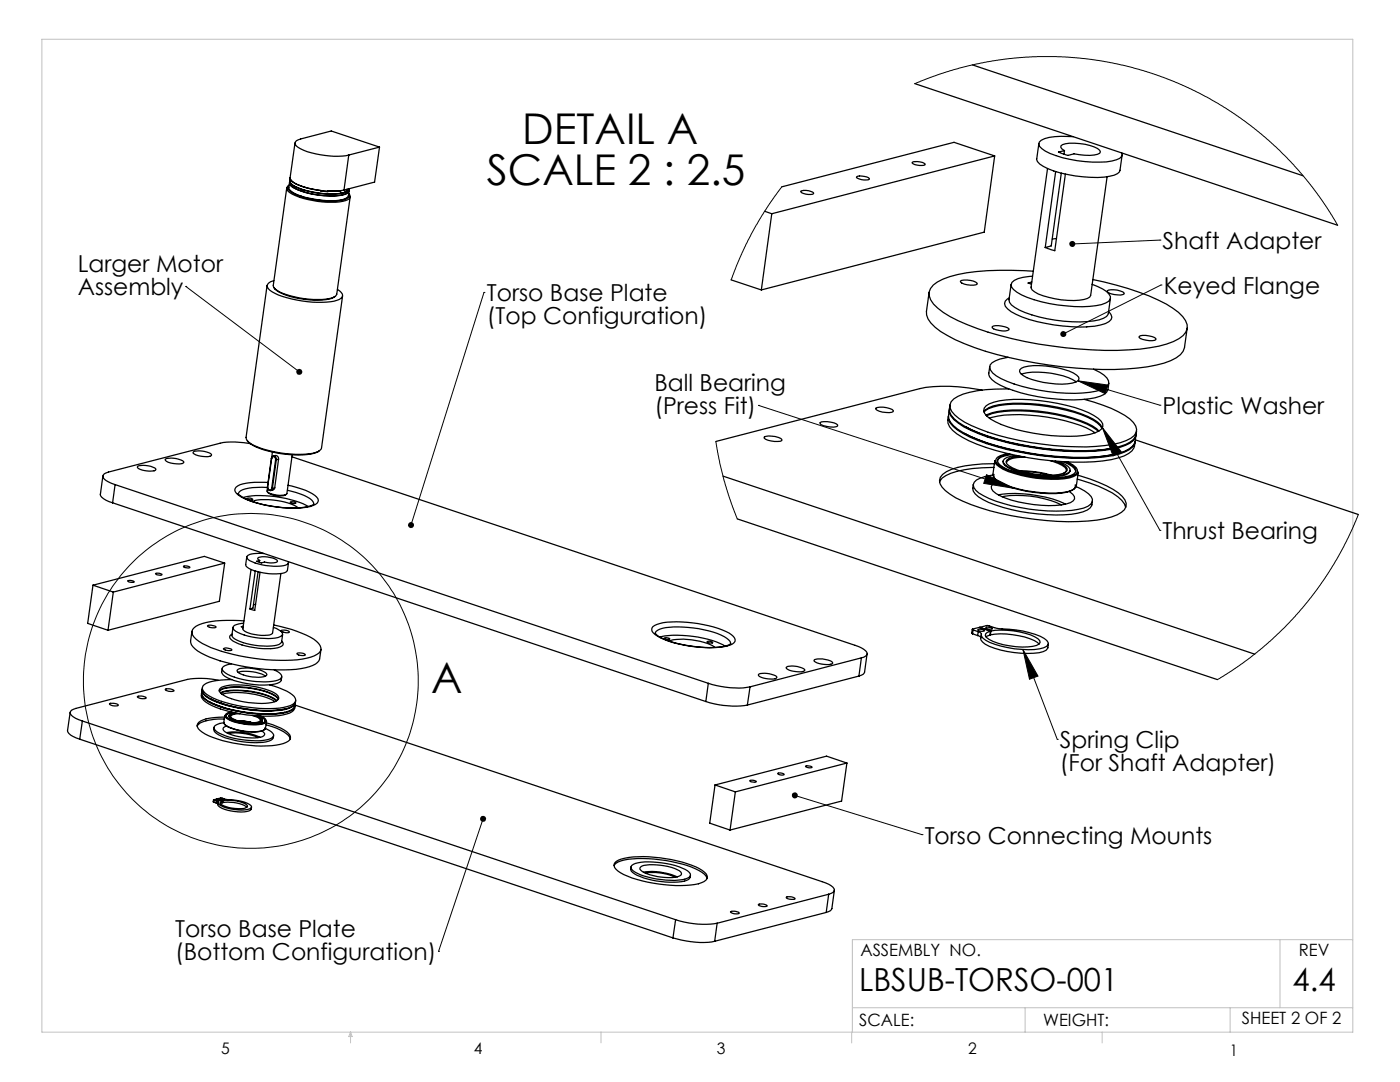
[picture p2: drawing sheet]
<svg xmlns="http://www.w3.org/2000/svg" width="279mm" height="216mm" viewBox="0 0 279 216" stroke-linecap="round" stroke-linejoin="round" font-family="sans-serif">
<g fill="none" stroke="#000" stroke-width=".2">
<path d="M182.6 16.7l6.2-2.3 6.2-1.7 5.3-.9 5.7-.5h5.8l6 .6 6.2 1.1 6.8 1.9 5 2 5.5 2.7 5.1 3.2 5.3 3.9 3.6 3.2 4.7 5 2.2 2.8 2.3 3.3 2.4 3.9M156 37.3l-3.6 5.1-2.4 4.2-2.1 4.3-2 4.9M37.1 57.2h.1M37.1 57.2l22.6 17M96.6 58.3h.1M96.6 58.3l-14.6 46.5M231.5 47.9h.1M231.5 47.9l-17.5 .8M231.7 56.9h.1M231.7 56.9l-19.5 9.7M215.1 76l16.4 4.9M215.1 76l6 .8-.5 1.8z"/>
<path d="M142.9 88.1l.7 4.2 .9 3.7 1.2 3.6 1.4 3.9M151.4 80.9h.1M151.4 80.9l50.9 16.5M196.9 94.7l5.4 2.7-6-1zM220 85.3l11.5 20.5M220 85.3l3.7 4.8-1.6 .9zM231.5 80.9h.1M231.5 105.8h.1M271.1 102.7l-2.3 5.2-2.7 4.8-3.2 4.9-2.9 3.7-3.9 4.2-4.2 3.8-4.6 3.6-4.3 2.7M204.2 129.6l6.8 17.9M204.2 129.6l3 5.3-1.7 .6zM158.6 158.7l25.4 7.8"/>
<path d="M211 147.5h.1M96.4 163.4l-8.9 26.4M184 166.5h.1M87.5 189.8h.1"/>
<circle cx="50" cy="135.9" r="33.4"/>
</g>
<path d="M8.4 7.8h261.6v198.2h-261.6zM255.4 187.5v13.6M270 187.5h-99.9v18.5M70 206v2.1M70 206l.3 .8h-.7zM119.9 206v2.1M170 206v2.1M170.1 201.1h99.9M204.6 201.1v4.9M220 206v2.1M245.5 201.1v4.9" fill="none" stroke="#c0c0c0" stroke-width=".2"/>
<path d="M59.4 73.7a.61 .61 0 0 0-.1 .9 .61 .61 0 0 0 .9 0l-.5-.4 .5 .4 .1-.1a.59 .59 0 0 0-.2-.7 .59 .59 0 0 0-.7-.1zM81.7 104.3l-.1 .1a.58 .58 0 0 0 .2 .9l.2-.5-.2 .5a.6 .6 0 0 0 .8-.6 .6 .6 0 0 0-.9-.4zM96.1 162.9a.6 .6 0 0 0-.1 .9 .6 .6 0 0 0 .9-.1 .6 .6 0 0 0-.3-.9l-.2 .6 .2-.6zM158.2 158.3l-.2 .2 .6 .2-.6-.2a.61 .61 0 0 0 .7 .8 .61 .61 0 0 0 .5-.8 .61 .61 0 0 0-1-.2zM204.2 129.6l3 5.3-1.7 .6zM196.9 94.7l5.4 2.7-6-1zM213.6 48.2l-.2 .5h.6h-.6a.6 .6 0 0 0 .7 .6 .6 .6 0 0 0 .4-.9 .6 .6 0 0 0-.9-.2zM211.9 66.1l-.3 .5 .1 .3 .5-.3-.5 .3a.61 .61 0 0 0 .8 .3 .61 .61 0 0 0 .2-.9 .61 .61 0 0 0-.8-.2zM215.1 76l6 .8-.5 1.8zM220 85.3l3.7 4.8-1.6 .9z" fill="#000"/>
<g fill="none" stroke="#000" stroke-width=".25">
<path d="M182.6 16.7l84.3 28.2M194.1 12.9l65.9 22.2M57.2 37.5l-2.7 19.4a2.24 2.24 0 0 0 1.9 1.6 18.3 18.3 0 0 0 9.9 .9 1.16 1.16 0 0 0 .9-.7l2.7-19.4M57.7 36.9l-.1 .1a.68 .68 0 0 0 0 1.2 16.9 16.9 0 0 0 10.1 2.1l.7-.1a1.47 1.47 0 0 0 1.5-1.1l-.3-.5a.63 .63 0 0 1-.3 .9 11.9 11.9 0 0 1-6.8 .3 8.6 8.6 0 0 1-5-2.1 .53 .53 0 0 1 .2-.7M57.8 36.4a1.23 1.23 0 0 0 1.1 1.2 16.7 16.7 0 0 0 10 1.2l.6-.4 .2-.3-.2 1a2.93 2.93 0 0 1-2.6 .9 18 18 0 0 1-8.6-1.7 .98 .98 0 0 1-.7-.9zM57.8 36.1a2 2 0 0 0 1.7 1.4 16.7 16.7 0 0 0 9.4 .9l.7-.4 .1-.3v.4a2.82 2.82 0 0 1-2.6 1 16.8 16.8 0 0 1-8.6-1.8 .99 .99 0 0 1-.7-1.2zM57.9 35.5a1.99 1.99 0 0 0 1.7 1.4 17.6 17.6 0 0 0 9.1 1M57.9 35.5a1.37 1.37 0 0 0 1.1 1.8 17 17 0 0 0 9.9 1 .79 .79 0 0 0 .8-.7M57.9 35.5a2.49 2.49 0 0 0 2 1.5l1.5 .5 2.7 .5v.1l1.3 .1M58.9 28.5l-1 7M65.4 38.1v.1M69.3 37.7a.92 .92 0 0 1-.7 .7 .92 .92 0 0 1-.9-.3h-2.3v.1"/>
<path d="M69.6 30.9l-.9 7M75.7 29.4l-9.6-3.3-6.1 1.6a.98 .98 0 0 0-1.1 1.2 8.1 8.1 0 0 0 5 2l2.7 .3h1.7l1.3-.3M75.7 29.4l-6.1 1.5M75.7 29.4l-.9 6.9-6.1 1.6M159.8 38.1l.6-.1 1 .1 1 .4-.3 .3-1.3-.1-.8-.2zM171 35.3a2.92 2.92 0 0 1 2.5 .3l-.2 .3h-.9l-1.3-.3zM182.1 32.4l.6-.2 1 .1 .9 .4a.83 .83 0 0 1-1 .3l-1-.2-.6-.3zM198.5 31.1l-44.5 11.6M198.5 31.1l-2.1 15.2-44.5 11.6M198.5 31.1l-8.1-2.7-34.4 8.9M207.3 28.6l-.4 3.1a1.68 1.68 0 0 0 1.3 1.5 24.1 24.1 0 0 0 13.2 2 2.08 2.08 0 0 0 2.1-1.2l.4-3.1M209.1 33.6l-3.3 23.9a3.6 3.6 0 0 0 2.4 1.5 15.9 15.9 0 0 0 8.8 .5l.5-.2 .2-.4 3.2-23.6"/>
<path d="M210.7 34.2l-2.1 15.2M211.7 29.1a3.8 3.8 0 0 1 2.7-.5 8.6 8.6 0 0 1 5.1 1.4l.1 .3a2.13 2.13 0 0 1-2.1 .7l-3.2-.3-1.2 .3-.5-.1-1.4-.6 1.2-.2-.5-.4-.2-.3zM211.8 34.5l-2 14.6-1.2 .3M212.4 30.1l-.1 .7M212.6 34.7l-2.1 15.3-1.9-.6M214.2 27.3l-1-.1a11.3 11.3 0 0 0-5.4 .8l-.4 .3-.1 .5a3.5 3.5 0 0 0 2.2 1.8 25.1 25.1 0 0 0 12.4 1.5l1.5-.5 .4-.4 .1-.7M53.3 56.9l-4.2 30.4a2.9 2.9 0 0 0 2.3 1.9 21.5 21.5 0 0 0 11.6 1.1 1.45 1.45 0 0 0 1.2-.9l4.2-30.3M54.6 56l-.1 .1a1.14 1.14 0 0 0-1.1 1.2 4.9 4.9 0 0 0 3 1.9 20.9 20.9 0 0 0 10.8 .7 1.2 1.2 0 0 0 1.1-1.2l-1-1M54.7 57.5a6.9 6.9 0 0 0 4.2 1.9 13.7 13.7 0 0 0 7.7-.1l.3-.1M145.9 55.8l6 2.1M152.6 42.2l1.4 .5M154 42.7l-2.1 15.2"/>
<path d="M185.4 58.3l-.5 3.9a3.8 3.8 0 0 0 1.7 3.1 29.8 29.8 0 0 0 10.1 4.8 84.1 84.1 0 0 0 30.2 3.3 21.1 21.1 0 0 0 7.8-2 2.93 2.93 0 0 0 1.7-2.1l.5-3.8M191.7 56.1a3.8 3.8 0 0 1 3.3 .4v.2a3.7 3.7 0 0 1-3.3-.4zM201.4 59.4a1.17 1.17 0 0 0-.8 1.7 11.4 11.4 0 0 0 6.3 3.1 31 31 0 0 0 12.8 .6 2.34 2.34 0 0 0 2.2-1.5l-.2-.5-.5-.6M201.8 56.8l-.4 3M205.9 56.3l-.7 .2 .6 .2M206.1 55.1a7.1 7.1 0 0 0-4.1 1.2l-.2 .5a2.94 2.94 0 0 0 2.1 2 29 29 0 0 0 15.9 2l1.5-.7 .3-.4a2.14 2.14 0 0 0-1.6-2.1l-2.1-.9M206.2 54.1a49.7 49.7 0 0 0-16.7 1.1 6.6 6.6 0 0 0-3.8 2.4 2.63 2.63 0 0 0 .6 3.1 21.5 21.5 0 0 0 8.7 4.8 85 85 0 0 0 32.5 4.2 20.3 20.3 0 0 0 7.8-2.1 2.59 2.59 0 0 0 .7-4.4 20.9 20.9 0 0 0-8.7-4.9 70.1 70.1 0 0 0-9.2-2.5M210.9 47.6l-.9 .1M221 58a3.8 3.8 0 0 1 3.3 .5l.1 .1a3.9 3.9 0 0 1-3.4-.4zM221.6 59.5l-.4 3.2a3.7 3.7 0 0 1-2.9 1.3 29.9 29.9 0 0 1-14.9-2.1l-1.5-1-.4-.6-.1-.5M196 77.9a31.8 31.8 0 0 0-12.4-.4l-40.7 10.6M197.5 73.2l-.2 1.2a1.98 1.98 0 0 0 1.3 1.9 30.9 30.9 0 0 0 14 3.5 16.1 16.1 0 0 0 7.7-1.1 2.45 2.45 0 0 0 1-2.3"/>
<path d="M198 65.2a3.8 3.8 0 0 1 3.4 .4v.2a3.6 3.6 0 0 1-3.4-.4zM201.2 71.3a7.3 7.3 0 0 0-3.2 1.1 1.26 1.26 0 0 0 .1 2 17.8 17.8 0 0 0 7.5 3.1 33.5 33.5 0 0 0 13.1 .6 3 3 0 0 0 2.6-1.6 2.57 2.57 0 0 0-1.8-2.2l-1.3-.6M201.3 77.6h-.6a22 22 0 0 0-9.5 1.5 1.98 1.98 0 0 0-1.3 3 11.1 11.1 0 0 0 5.5 3.5 59.1 59.1 0 0 0 25.2 3.3 10.7 10.7 0 0 0 5.7-2 1.8 1.8 0 0 0-.1-2.6 18.6 18.6 0 0 0-7.9-4.1l-1.9-.5M203.5 73.8a3.5 3.5 0 0 1 2.7-.8 15.8 15.8 0 0 1 8.7 1.9l.4 .3v.4a2.28 2.28 0 0 1-2.2 1 16.8 16.8 0 0 1-8.9-1.7l-.5-.4-.2-.3zM203.8 74.7a15.3 15.3 0 0 1 11 1.5M227.3 67.2a3.6 3.6 0 0 1 3.4 .4v.2a3.8 3.8 0 0 1-3.4-.5zM20.5 95l-.5 3.6a.89 .89 0 0 0 .7 .9l1.8 .8M23 96.7l118.4 39.6M23 96.7l-.5 3.6M27.5 93a4.5 4.5 0 0 1 3.6 .6v.1a3 3 0 0 1-2.7 .1 1.05 1.05 0 0 1-1-.6zM33.1 91.6a4.5 4.5 0 0 1 3.6 .5v.2a2.48 2.48 0 0 1-2.3 .2l-.5-.1a1.21 1.21 0 0 1-1-.7zM38.6 90.1a4.5 4.5 0 0 1 3.6 .6v.1a2.36 2.36 0 0 1-2.2 .2l-.5-.1a1.21 1.21 0 0 1-1-.6z"/>
<path d="M47.6 98.5a5.8 5.8 0 0 0 3.1 1.7 23.1 23.1 0 0 0 11 .8l.9-.4M48.5 99.3a20.8 20.8 0 0 1 13 1.8M49.4 87.9a7.2 7.2 0 0 0 4.2 2.1 19 19 0 0 0 9.6 .3l.5-.4M49.4 99.4a1.02 1.02 0 0 1 1 .3 1.02 1.02 0 0 1-1-.3zM50 88.5a15.4 15.4 0 0 0-6.1-.1l-22.2 5.8a.98 .98 0 0 0-1.1 1.1 3.9 3.9 0 0 0 2.4 1.4M53.3 98.1a3.6 3.6 0 0 0 3.9 .5M53.4 97.2a.43 .43 0 0 0 .3 .6 .43 .43 0 0 0 .5-.4M53.4 97.2a.5 .5 0 0 0 .3 .6 .5 .5 0 0 0 .7-.3M53.5 96.3a12.5 12.5 0 0 0-6.1 .7 .87 .87 0 0 0-.2 1.5 15.8 15.8 0 0 0 8.2 2.7 14.7 14.7 0 0 0 7.6-.6 .87 .87 0 0 0 .2-1.4 11.7 11.7 0 0 0-5.7-2.4M54.2 91.4a.52 .52 0 0 1 .6-.4 .52 .52 0 0 1 .3 .8M54.2 91.4v.1M54.2 91.4l-.8 5.8"/>
<path d="M54.2 91.5a.42 .42 0 0 1 .6-.4 .42 .42 0 0 1 .2 .7M54.2 97.4l.2 .1M54.2 91.5l-.8 5.7M54.4 90.2l-.2 1.1M54.4 97.8l-.4 .1M54.5 91l.5-.1 .3 .1 .3 .6M54.8 97.3v.3l-.4 .2M54.8 97.3l-.4 .2M55 91.8h.1M55 91.8l-.8 5.6M55.1 91.8l-.7 5.7M55.6 91.6l-.8 5.7"/>
<path d="M55.6 91.6l-.5 .2M57.4 97.8a9 9 0 0 1 5.1 2.3l.1 .5M58.3 91.2l113 37.8a2.79 2.79 0 0 1 1.8 1.4 1.27 1.27 0 0 1-1.2 .9M58.3 90.8l-1 7.7a3.8 3.8 0 0 1-4-.4l.1-.9a11.6 11.6 0 0 0-5.4 .7l-.4 .6M144.3 95l106.1 35.5M152.5 87.2a4.1 4.1 0 0 1 3.5 .5v.2a4.2 4.2 0 0 1-3.5-.5zM163.7 84.3a4.2 4.2 0 0 1 3.5 .5l-.1 .2a4.1 4.1 0 0 1-3.4-.5zM174.8 81.5a3.8 3.8 0 0 1 3.5 .5v.1a4.2 4.2 0 0 1-3.5-.5zM189.3 83.1a2.48 2.48 0 0 0 .8 2.8 21.5 21.5 0 0 0 8.6 4 60.3 60.3 0 0 0 21.4 2.1 11.1 11.1 0 0 0 5.8-2l.4-.6 .2-1.1M189.3 83a2.05 2.05 0 0 0 .9 2.1 21.5 21.5 0 0 0 8.6 4 60.3 60.3 0 0 0 21.4 2.1 10.4 10.4 0 0 0 5.8-2l.4-.6 .1-.4M189.4 81.8a2.72 2.72 0 0 0 .9 3.1 21.5 21.5 0 0 0 8.6 4 60.1 60.1 0 0 0 21.3 2.1 11.4 11.4 0 0 0 5.9-2l.3-.6 .3-1.5M189.5 81.7a2.05 2.05 0 0 0 .9 2 22.2 22.2 0 0 0 8.6 4.1 56.4 56.4 0 0 0 23 1.8 8.3 8.3 0 0 0 4.2-1.7l.5-1.1"/>
<path d="M189.6 80.8a2.41 2.41 0 0 0 .8 2.8 21.5 21.5 0 0 0 8.6 4 60.3 60.3 0 0 0 21.5 2.1 11.1 11.1 0 0 0 5.7-2l.4-.6 .2-1.1M192.5 86.5a51.7 51.7 0 0 0 22.1 4.8 32.2 32.2 0 0 0 7.9-.7M192.7 85.1a45.1 45.1 0 0 0 15.3 4.4 42.2 42.2 0 0 0 14.7-.2M194.2 96.7a2.01 2.01 0 0 0 1.1 2.4 24.9 24.9 0 0 0 10.1 3.2 27.8 27.8 0 0 0 10.7-.2 2.1 2.1 0 0 0 1.9-2.2M196.4 82.1a4.5 4.5 0 0 1 3-1.3 34.9 34.9 0 0 1 18.8 2.8 2.9 2.9 0 0 1 1.8 1.8M196.4 82.2a4.5 4.5 0 0 1 3-1.3 36.6 36.6 0 0 1 17.7 2.4 5.6 5.6 0 0 1 2.8 2.2M196.8 82.9a14.1 14.1 0 0 1 6.9-1.1 34.3 34.3 0 0 1 14.3 3.2l1.3 1M196.8 81a12.5 12.5 0 0 1 7.2-1.3 37.9 37.9 0 0 1 13.2 2.6 5.4 5.4 0 0 1 2.9 2.3 1.59 1.59 0 0 1-1.6 1.8 21.9 21.9 0 0 1-8.7 .5 29.4 29.4 0 0 1-12.1-3.3 1.87 1.87 0 0 1-1.3-2.2zM196.9 83a14.4 14.4 0 0 1 6.8-1 33.7 33.7 0 0 1 14.3 3.2l1.2 .9M197.4 83.4a26.9 26.9 0 0 1 11.5-.2 26.4 26.4 0 0 1 9.6 3.2M198.3 94.8a9.6 9.6 0 0 0-3.4 1 1.21 1.21 0 0 0-.2 2 16.3 16.3 0 0 0 7.2 3.1 32.9 32.9 0 0 0 14.4 .5 1.88 1.88 0 0 0 1.7-1.8 5 5 0 0 0-3.4-2.6M198.4 94.7l-.1 .4a4.1 4.1 0 0 0 2.6 1.8 25.5 25.5 0 0 0 12 1.3l1.4-.6 .3-.4v-.5"/>
<path d="M198.4 93.3h-.4a21.3 21.3 0 0 0-9.2 1.6l-.8 .5-.5 .7M198.5 92.5h-.4a20.7 20.7 0 0 0-9.2 1.6 1.91 1.91 0 0 0-.9 3.1 12.8 12.8 0 0 0 5.8 3.5 59.7 59.7 0 0 0 25.1 3.1 10 10 0 0 0 5.5-2.1 1.9 1.9 0 0 0-.4-2.6 20.7 20.7 0 0 0-8.9-4.3M198.5 91.9l.1 .3a4.6 4.6 0 0 0 2.6 1.9 25.3 25.3 0 0 0 12.3 1.3 1.91 1.91 0 0 0 1.7-1.2l-.4 2.7a1.84 1.84 0 0 1-1.7 1.2 25.1 25.1 0 0 1-13.3-1.8 2.11 2.11 0 0 1-1.6-1.6zM199.2 96.1l-1.1 .6-.3 .3 .1 .5a4.6 4.6 0 0 0 2.7 1.9 25 25 0 0 0 12.3 1.1l.7-.2 .9-.7a1.8 1.8 0 0 0-1.1-1.5M199.2 98.7a24.4 24.4 0 0 1 13.5 1.9M200 99.1a20.1 20.1 0 0 1 11.8 1.7M200.2 92v.5a9.1 9.1 0 0 0 5.5 2.3 15.6 15.6 0 0 0 7.1-.1l.5-.3 .3-.6M201.2 90.5a3.2 3.2 0 0 0-2.4 1.2v.4a4.1 4.1 0 0 0 2.5 1.8 22.3 22.3 0 0 0 12.9 1l.5-.3 .3-.4v-.4a3.8 3.8 0 0 0-2-1.7M201.6 90.6a4 4 0 0 0-2.3 .8l-.2 .4v.5a5.4 5.4 0 0 0 3 1.8 24 24 0 0 0 10.7 1l1.5-.5 .3-.4 .1-.4a3.3 3.3 0 0 0-2.1-1.7M202 90.7a5.2 5.2 0 0 0-2.7 .9l-.2 .3M202.8 90.9h-.1a2.78 2.78 0 0 0-2.5 1 2.3 2.3 0 0 0 1.9 1.7 20.9 20.9 0 0 0 9.9 1.2l1.3-.5 .3-.4a2.3 2.3 0 0 0-1.9-1.7l-.4-.1M203.3 94h.4a18.8 18.8 0 0 1 6.3 .9"/>
<path d="M203.6 91.1a4.4 4.4 0 0 0-2.7 .7l-.1 .3a2.96 2.96 0 0 0 2.1 1.6 17.3 17.3 0 0 0 9.2 .8l.9-.6v-.4a4.3 4.3 0 0 0-2.4-1.5M203.6 94.1a22.5 22.5 0 0 1 6.1 .8M204.6 91.2a6.5 6.5 0 0 0-3.6 .8l-.1 .3M209.5 91.9a6.5 6.5 0 0 1 3.3 1.7v.4l-.5 .4M212.2 92.1h.1a3.4 3.4 0 0 1 2.4 2M215 95.6l.6 .2a20.1 20.1 0 0 1 8.3 4l.5 .7 .2 .7M226.6 87.8l44.5 14.9M18.6 116.8l4 1.3M18.6 116.8l-1.1 7.6 4.1 1.4M22.5 100.3l118.4 39.7M22.6 118.1l-1 7.7M25.5 115.9a1.21 1.21 0 0 1 1.3 .2 1.15 1.15 0 0 1-1.3-.2z"/>
<path d="M31 114.4a1.15 1.15 0 0 1 1.3 .3 1.21 1.21 0 0 1-1.3-.3zM36.6 113a1.21 1.21 0 0 1 1.3 .2 1.21 1.21 0 0 1-1.3-.2zM44.8 112.4l-22.2 5.7M44.8 112.4l-1 7.6-22.2 5.8M44.8 112.4l-4-1.4-22.2 5.8M49.2 111.1l-.2 1.5a.81 .81 0 0 0 .7 .8 10.6 10.6 0 0 0 7.4 .7l.3-.3 .2-1.5M50.1 113.6l-1.6 11.8a.88 .88 0 0 0 .7 .8 8.5 8.5 0 0 0 4.9 .4l.3-.3 1.7-11.9M50.3 100a12.8 12.8 0 0 1 9.2 1.4M50.9 113.9l-1 7.6M51.4 111.4a4 4 0 0 1 4 .6 2.57 2.57 0 0 1-2.6 .1l-.6 .2-1-.3 .6-.2-.3-.1zM51.5 114.1l-1 7.3-.6 .1M51.8 111.8v.4"/>
<path d="M51.9 114.2l-1.1 7.6-.9-.3M52.7 110.5h-1.9a1.6 1.6 0 0 0-1.6 .7 2.91 2.91 0 0 0 2.4 1.3 9.9 9.9 0 0 0 5.7 .1l.2-.5M57.9 100.2a1.05 1.05 0 0 1 1.2 .2 1.05 1.05 0 0 1-1.2-.2zM147.1 103.5l95.9 32.1M27.4 139a1.61 1.61 0 0 1 1.8 .3 1.61 1.61 0 0 1-1.8-.3zM33 137.5a1.53 1.53 0 0 1 1.7 .4 1.58 1.58 0 0 1-1.7-.4zM38.3 126l-.3 1.9a3.1 3.1 0 0 0 2.1 2.4 37.8 37.8 0 0 0 20.9 2.9 3.3 3.3 0 0 0 2.8-1.7l.3-1.9M40.2 138.3a2.85 2.85 0 0 0 2.2 2.1 27.2 27.2 0 0 0 14.8 1.7 2.01 2.01 0 0 0 1.6-1.2M40.2 138.4a1.87 1.87 0 0 0 1.4 2 26.2 26.2 0 0 0 15.6 2.1 1.62 1.62 0 0 0 1.6-1.6M40.3 137.7a1.93 1.93 0 0 0 1.5 1.7 27.1 27.1 0 0 0 15.5 2.1 2.16 2.16 0 0 0 1.6-1.3 1.51 1.51 0 0 1-1.1 1.6 21 21 0 0 1-10.7 0 14.6 14.6 0 0 1-6.4-2.5 1.34 1.34 0 0 1-.4-1.6M40.4 137.2a1.42 1.42 0 0 0 .8 1.8 24.9 24.9 0 0 0 12.7 2.8l2.7-.3a3.5 3.5 0 0 0 2.3-1.1l.1-.6M41.4 124.8a1.8 1.8 0 0 1 1.7 .4 1.59 1.59 0 0 1-1.7-.4z"/>
<path d="M41.9 139.4a26.4 26.4 0 0 0 15 2.1M43.6 135.7a16.4 16.4 0 0 0-6.2-.1l-22.3 5.8a.98 .98 0 0 0-1 1.1 3.9 3.9 0 0 0 2.3 1.4M43.7 137.9l.2-.2a8.8 8.8 0 0 1 5.4-.5 13.5 13.5 0 0 1 5.8 1.7l.5 .6M43.8 137.9a6.4 6.4 0 0 1 4.6-.7 14.2 14.2 0 0 1 6.7 1.8l.4 .6M44 137.3a11.6 11.6 0 0 1 7.2-.2l3 .9a1.98 1.98 0 0 1 1.4 1.3 1.94 1.94 0 0 1-1.9 1 16.8 16.8 0 0 1-9.3-1.7 .83 .83 0 0 1-.4-1.3zM44 138.3a13 13 0 0 1 7.9 0l2.1 .7 1.2 .8M44 138.3a11.9 11.9 0 0 1 7-.1l2.4 .7 1.8 .9M44.3 138.5a15.8 15.8 0 0 1 10.6 1.5M44.3 133.4l-.1 .6a1.99 1.99 0 0 0 1.8 1.5 16.6 16.6 0 0 0 9.4 .8 .81 .81 0 0 0 .7-.6l.1-.7M44.6 129.4a1.68 1.68 0 0 1 1.7 .3 1.68 1.68 0 0 1-1.7-.3zM46.2 132.5h-.3a1.73 1.73 0 0 0-1.6 1 3.4 3.4 0 0 0 2.5 1.6 16.5 16.5 0 0 0 8.7 .6 .75 .75 0 0 0 .7-.6 .75 .75 0 0 0-.4-.8l-1.1-.6M46.2 135.6a11 11 0 0 0-5.4 1 .97 .97 0 0 0 .1 1.6 17.7 17.7 0 0 0 8.6 2.9 16.3 16.3 0 0 0 8.9-.6 1.05 1.05 0 0 0 .6-1 1.05 1.05 0 0 0-.7-.9l-1.1-.7-3.4-1.2"/>
<path d="M46.3 126.5a.57 .57 0 0 0-.4 .9 8 8 0 0 0 4.9 1.8 9.4 9.4 0 0 0 5.5-.3l.2-.5-.3-.5M46.5 125.2l-.2 1.5a.8 .8 0 0 0 .5 .8 13.4 13.4 0 0 0 8.9 1.1l.5-.5 .2-1.5M47.3 133.7a3.9 3.9 0 0 1 3.3-.3l1.7 .4a1.26 1.26 0 0 1 1 .8 2.36 2.36 0 0 1-2.3 .5l-2.5-.4a1.28 1.28 0 0 1-1.2-1zM47.5 134.2a7.9 7.9 0 0 1 5.5 .7M48.5 125l-.3 .1 .3 .1M48.6 124.4l-.9 .1a.98 .98 0 0 0-1.2 .9 7.6 7.6 0 0 0 4.6 1.8 8.2 8.2 0 0 0 5.1-.3l.2-.3a1.97 1.97 0 0 0-1.8-1.4M48.7 123.9a22.3 22.3 0 0 0-9 .8 1.48 1.48 0 0 0-1.3 .9 1.48 1.48 0 0 0 .3 1.5 16.1 16.1 0 0 0 7.9 3.5 36.9 36.9 0 0 0 14.6 .7 3.4 3.4 0 0 0 2.9-1.7 3.1 3.1 0 0 0-2.2-2.5l-3.7-1.5-3.6-.9M51 120.6h-.4M56.1 125.8a1.5 1.5 0 0 1 1.6 .4 1.7 1.7 0 0 1-1.6-.4zM59.3 130.4a1.5 1.5 0 0 1 1.6 .3 1.5 1.5 0 0 1-1.6-.3zM130.3 125.1l.3-.3a12.4 12.4 0 0 1 6.5-.6 19.5 19.5 0 0 1 8.9 2.5 1.05 1.05 0 0 1 .7 1.1 1.05 1.05 0 0 1-1 .9 23 23 0 0 1-14.4-1.7 1.69 1.69 0 0 1-1.2-1.7zM131.7 127.1a20.8 20.8 0 0 1 13 1.8"/>
<path d="M132.5 127.3a1.05 1.05 0 0 1 1.2 .2 1.05 1.05 0 0 1-1.2-.2zM133.6 127.9a12.8 12.8 0 0 1 9.1 1.3M140.9 140a18.6 18.6 0 0 0 8.3 .7M141.1 128a1.05 1.05 0 0 1 1.1 .2 1.05 1.05 0 0 1-1.1-.2zM141.4 136.3a17.4 17.4 0 0 0 8.3 .8M141.4 136.3l-.5 3.7M145.8 128.4a5.8 5.8 0 0 1-3.4 .8 23.2 23.2 0 0 1-11-2.2l-.7-.6a2.23 2.23 0 0 1 2.2-1.2 22.8 22.8 0 0 1 11.6 1.8 2 2 0 0 1 1.3 1.5M149.7 137.1l-.5 3.6M151.4 134.5a4.5 4.5 0 0 1 3.6 .5v.2a2.36 2.36 0 0 1-2.2 .2l-.5-.1a1.05 1.05 0 0 1-1-.6zM157 133.1a4.5 4.5 0 0 1 3.6 .5v.1a2.44 2.44 0 0 1-2.2 .2l-.5-.1a1.21 1.21 0 0 1-1-.6zM162.6 131.6a4.5 4.5 0 0 1 3.5 .6l.1 .1a4.3 4.3 0 0 1-3.7-.4zM171.4 134.9l-22.2 5.8"/>
<path d="M171.9 131.3l-22.2 5.8M171.9 131.3l-.5 3.6M173 130.5l-.5 3.6a1.23 1.23 0 0 1-1.1 .8M194 125.6l-.1 .8 .2 .1M194.1 126.5l1 .3M194.2 125.7l-.1-.2 1.3-.3 2.3 .7M194.2 125.7l1 .3M194.2 125.7l-.1 .8M195.1 126.8l.7 .4M195.2 125.6a1.16 1.16 0 0 1 1.3 .3 1.11 1.11 0 0 1-1.3-.3zM195.2 126l-.1 .8M195.5 125.2l1.6-.4 2.3 .6a21.5 21.5 0 0 1 9 2l.8 .8v.4a3.4 3.4 0 0 1-2.8 1 20.2 20.2 0 0 1-9.7-1.8l-.8-.9v-.5l-.7-.4"/>
<path d="M195.5 125.2l2.3 .7M195.5 125.2h.1M195.8 126.6a1.37 1.37 0 0 0 .8 2 19 19 0 0 0 11.6 1.4 1.37 1.37 0 0 0 1-1.5M196.7 125.2a1.25 1.25 0 0 1 1.3 .3 1.25 1.25 0 0 1-1.3-.3zM197.6 126.6l.1 .1M197.7 125.9l-.1 .8-.9 .4M197.7 126.7a15.6 15.6 0 0 1 9.3 1.5l.4 .3M197.8 125.9a15.3 15.3 0 0 1 9.4 1.6l.3 .3 .1 .4a2.63 2.63 0 0 1-2.5 .9 13.6 13.6 0 0 1-8.2-1.9l-.3-.4 .1-.3 1-.6M197.8 125.9l-.1 .8M14 142.1l-.5 3.7a1.35 1.35 0 0 0 1.1 1.2l1.3 .5M15.9 147.5l118.4 39.6M16.4 143.9l118.4 39.6"/>
<path d="M16.4 143.9l-.5 3.6M21.9 140.4a1.67 1.67 0 0 1 1.7 .4 1.45 1.45 0 0 1-1.7-.4zM41.8 140.1a26.2 26.2 0 0 0 15 2M42.6 159.6l-.1 .4 .2 .1M42.7 159.7l.6-.3 1.1 .4M42.7 159.7l.5 .1M42.7 159.7v.4M42.7 145.1a1.18 1.18 0 0 0 1 1.5 16.8 16.8 0 0 0 10 1.3 1.09 1.09 0 0 0 .9-1.1M43.1 159.6l.7 .1a.37 .37 0 0 1-.7 0zM43.2 159.8l-.1 .4M43.4 159.4l.7-.2 1.3 .4a8.7 8.7 0 0 1 4.7 1.1l.1 .2a.77 .77 0 0 1-.9 .6 8.7 8.7 0 0 1-5.6-1l-.2-.5-.3-.2M43.4 159.4l1.1 .4"/>
<path d="M43.4 159.4h.1M44 159.4l.6 .2h-.5zM44.4 159.8l-.1 .4-.3 .1M44.5 159.8a6.7 6.7 0 0 1 4.9 .9v.2a2.62 2.62 0 0 1-2.4 .4l-1.3-.2-1.4-.5-.4-.4 .2-.3 .3-.1M44.5 159.8l-.1 .4M44.7 144.2l-.8 .2a1.08 1.08 0 0 0-1.1 1.1 5.1 5.1 0 0 0 2.9 1.6 17.1 17.1 0 0 0 8 .4 .79 .79 0 0 0 .8-1.1l-.7-.6-.9-.5M44.8 144.1a.89 .89 0 0 0 .7 1 11.6 11.6 0 0 0 7 .7l.4-.3v-.3M44.8 143.4a9.3 9.3 0 0 0-5.2 1.1l-.3 .4M44.8 143.1a9.1 9.1 0 0 0-5.1 1 .97 .97 0 0 0 .2 1.7 16.5 16.5 0 0 0 7.8 2.6 19.5 19.5 0 0 0 9.3-.2 1.02 1.02 0 0 0 .9-.8 1.02 1.02 0 0 0-.3-1.1l-1.6-1-2.9-1.1M44.9 142.8a2.17 2.17 0 0 0 1.9 1.3 11.7 11.7 0 0 0 5.9 .3l.5-.5-.2 1.5a3.2 3.2 0 0 1-2.7 .6 10 10 0 0 1-5.5-1.5l-.1-.4zM45.2 144.9a.64 .64 0 0 0-.7 .7 4.8 4.8 0 0 0 3.4 1.4 7.4 7.4 0 0 0 4.8-.2l.1-.4-.5-.6M45.2 146.2a12.5 12.5 0 0 1 6.7 .9"/>
<path d="M45.6 146.4a11 11 0 0 1 5.9 .8M45.7 142.8v.1a1.58 1.58 0 0 0 1.5 1 9.6 9.6 0 0 0 4.8 .3l.4-.5M46.2 142.1l-.4 .1a.8 .8 0 0 0-.9 .6 6 6 0 0 0 4.1 1.6l2.8 .1a1.27 1.27 0 0 0 1.3-.8l-.4-.5-.6-.3M46.4 142.1h-.1a.95 .95 0 0 0-1.1 .8 6.8 6.8 0 0 0 4.2 1.5l2 .1a1.45 1.45 0 0 0 1.5-.8 1.49 1.49 0 0 0-1-.8M46.6 142.2h-.3a1.53 1.53 0 0 0-1.2 .6M47 142.3a1.45 1.45 0 0 0-1.3 .5 2.49 2.49 0 0 0 2.1 1.2 6.7 6.7 0 0 0 4.4-.1l.2-.1a1.13 1.13 0 0 0-1.1-1M47.3 143.8l1.4 .1 1.9 .4M47.4 142.3h-.3a1.09 1.09 0 0 0-1.1 .6 2.95 2.95 0 0 0 2.2 1.1l2.5 .2 .9-.2 .5-.2a1.15 1.15 0 0 0-1.2-1M47.4 143.9h1.2l1.8 .4M47.9 142.4l-.8 .1a1.18 1.18 0 0 0-1.1 .4M50.4 142.8l.3 .1a1.37 1.37 0 0 1 1.3 .9l-.2 .2M51.7 142.9a1.54 1.54 0 0 1 1.2 1"/>
<path d="M53.1 144.6a8.9 8.9 0 0 1 4.7 2.5l.1 .4M58.9 140.7l105.9 35.5a2.56 2.56 0 0 1 1.7 1.4 1.16 1.16 0 0 1-1.1 .8M142.7 156.6l4.1 1.4M142.7 156.6l-1.1 7.7 4.1 1.3M146.8 158l-1.1 7.6M149.6 155.8a1.15 1.15 0 0 1 1.3 .2 1.21 1.21 0 0 1-1.3-.2zM155.2 154.3a1.12 1.12 0 0 1 1.3 .3 1.08 1.08 0 0 1-1.3-.3zM160.8 152.9a1.25 1.25 0 0 1 1.3 .2 1.25 1.25 0 0 1-1.3-.2zM169 152.3l-22.2 5.7M169 152.3l-1 7.5-22.3 5.8M169 152.3l-4-1.4-22.3 5.7M42.7 160.1l.4 .1"/>
<path d="M43.1 160.2l.4 .2M43.5 160.1v.4a2.34 2.34 0 0 0 1.9 1.2 7.1 7.1 0 0 0 4.6 0l.1-.2 .1-.5M44.4 160.1v.1M44.4 160.2a6.7 6.7 0 0 1 4.8 .9M122.6 172.7a3.5 3.5 0 0 1 2.8-1.3 27.8 27.8 0 0 1 14.1 2.3 2.82 2.82 0 0 1 1.6 1.6M122.7 172.1a5.9 5.9 0 0 1 3.7-1.1 29.1 29.1 0 0 1 13.2 2.3 2.8 2.8 0 0 1 1.6 1.7 2.6 2.6 0 0 1-2.6 1.5 28.9 28.9 0 0 1-14.1-2 3.4 3.4 0 0 1-1.9-1.7zM125.9 173a1.08 1.08 0 0 0 .7 1.4 16.3 16.3 0 0 0 10.5 1.2 .96 .96 0 0 0 .7-.9M126.1 172.7a8 8 0 0 1 5.2-.6 12.1 12.1 0 0 1 6.2 2 .6 .6 0 0 1 0 1 11.1 11.1 0 0 1-6.4 .3l-2.6-.6-1.3-.5a1.64 1.64 0 0 1-1.3-1.4zM127.8 173a7.4 7.4 0 0 1 4.8-.2l2 .5a1.64 1.64 0 0 1 1.4 1.1 2.94 2.94 0 0 1-2.6 .7 10.5 10.5 0 0 1-5.5-1.5l-.2-.2zM128.4 174.1a11.5 11.5 0 0 1 6.7 .9M128.8 174.2a10 10 0 0 1 5.9 .8M156.9 179a1.45 1.45 0 0 1 1.7 .4 1.67 1.67 0 0 1-1.7-.4z"/>
<path d="M165.4 178.4l-22.3 5.8M165.4 178.4l-.5 3.7M166.5 177.7l-.5 3.6a1.23 1.23 0 0 1-1.1 .8M134.3 187.1a18 18 0 0 0 8.3 .7M134.8 183.5a17.3 17.3 0 0 0 8.3 .7M134.8 183.5l-.5 3.6M143.1 184.2l-.5 3.6M145.8 181.9a1.58 1.58 0 0 1 1.7 .3 1.53 1.53 0 0 1-1.7-.3zM151.3 180.5a1.61 1.61 0 0 1 1.8 .3 1.61 1.61 0 0 1-1.8-.3zM164.9 182.1l-22.3 5.7"/>
</g>
<g font-size="8.5">
<text x="104.2" y="28.7">DETAIL A</text>
<text x="97.2" y="36.9">SCALE 2 : 2.5</text>
<text x="86" y="138.3">A</text>
</g>
<g font-size="6.3">
<text x="171.5" y="197.8">LBSUB-TORSO-001</text>
<text x="258" y="197.8">4.4</text>
</g>
<g font-size="4.7">
<text x="232" y="49.7">Shaft Adapter</text>
<text x="15.5" y="54.3">Larger Motor</text>
<text x="15.5" y="58.9">Assembly</text>
<text x="232.3" y="58.6">Keyed Flange</text>
<text x="97.2" y="60.1">Torso Base Plate</text>
<text x="97.2" y="64.6">(Top Configuration)</text>
<text x="130.6" y="78.1">Ball Bearing</text>
<text x="130.6" y="82.6">(Press Fit)</text>
<text x="232" y="82.6">Plastic Washer</text>
<text x="232" y="107.5">Thrust Bearing</text>
<text x="211.5" y="149.3">Spring Clip</text>
<text x="211.5" y="153.8">(For Shaft Adapter)</text>
<text x="184.5" y="168.3">Torso Connecting Mounts</text>
<text x="34.9" y="187">Torso Base Plate</text>
<text x="34.9" y="191.5">(Bottom Configuration)</text>
</g>
<g font-size="3.4">
<text x="171.7" y="190.7">ASSEMBLY NO.</text>
<text x="259.2" y="190.7">REV</text>
<text x="171.5" y="204.7">SCALE:</text>
<text x="208.2" y="204.7">WEIGHT:</text>
<text x="247.8" y="204.4">SHEET 2 OF 2</text>
</g>
<g font-size="3.2">
<text x="44.2" y="210.4">5</text>
<text x="94.6" y="210.3">4</text>
<text x="143.1" y="210.4">3</text>
<text x="193.2" y="210.3">2</text>
<text x="245.4" y="210.6">1</text>
</g>
</svg>
